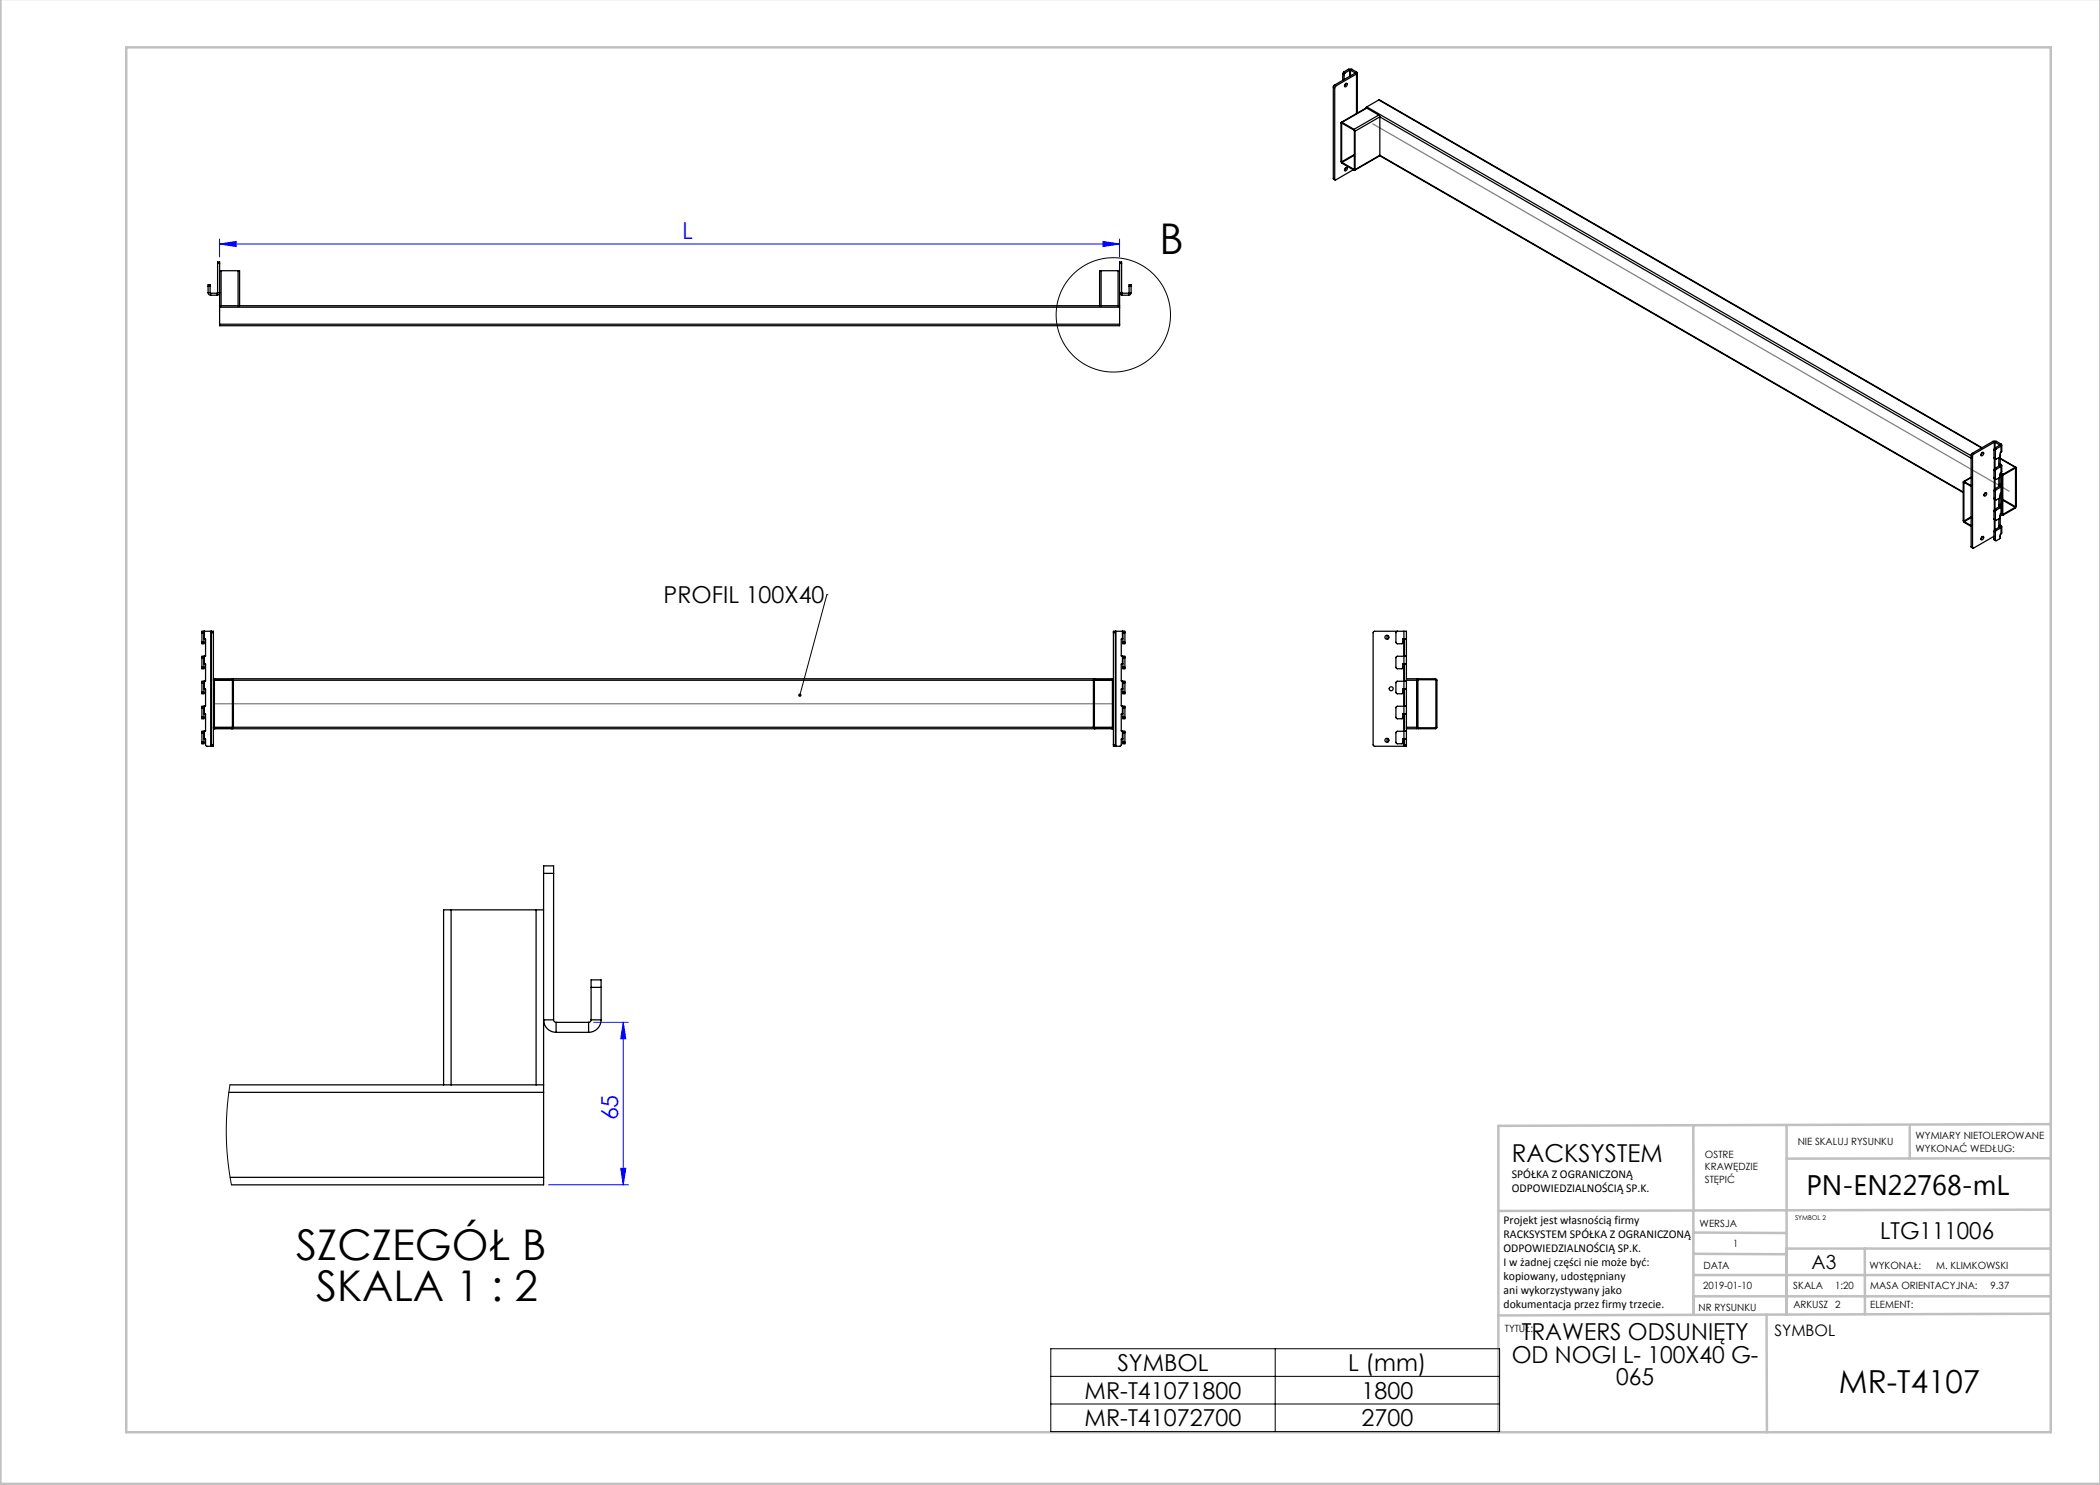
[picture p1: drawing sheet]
<svg xmlns="http://www.w3.org/2000/svg" width="420mm" height="297mm" viewBox="0 0 420 297" stroke-linecap="round" stroke-linejoin="round" font-family="sans-serif">
<g fill="none" stroke="#000" stroke-width=".2">
<path d="M165.4 118.9h.1M165.4 118.9l-5.4 20.1M210.2 269.7h89.7v16.6h-89.7zM210.2 275.3h89.7M255 269.7v16.6M210.2 280.8h89.7"/>
<circle cx="222.7" cy="63" r="11.4"/>
</g>
<path d="M43.9 48.8l3.3-.5v1zM43.9 47.8v3.6M43.9 48.8h180M220.6 48.3l3.3 .5-3.3 .5zM223.9 47.8v3.6M118.7 204.5h7M124.7 204.5v32.5M124.7 204.5l.5 3.3h-1.1zM109.7 237h16M124.1 233.7h1.1l-.5 3.3z" fill="none" stroke="#00f" stroke-width=".2"/>
<g fill="none" stroke="#c0c0c0" stroke-width=".5">
<path d="M.1 -.1v296.9h419.9M25.2 9.5h385v276.9h-385zM338.7 225.2v16.9M357.3 225v37.9M382 225.4v6.3M410.1 224.8l-110.4 .4v61.2M410.1 231.7h-52.8M338.7 259.3h71.5M338.7 255h71.5M338.7 250.8l18.6 .1M338.7 246.5l18.6 .1M338.7 242.1v20.9"/>
<path d="M373 249.7v13.2M410.1 241.9l-110.4 .3M410.2 249.7h-52.9v13.2M353.3 262.9l.1 23.5M410.2 262.7l-110.5 .4"/>
</g>
<path d="M274.6 24.8l127.2 73.4M42.7 140.8h180" fill="none" stroke="#808080" stroke-width=".25"/>
<path d="M159.7 138.8a.34 .34 0 0 1 .6 .1 .34 .34 0 0 1-.4 .5l.1-.4-.1 .4a.34 .34 0 0 1-.2-.6z" fill="#000"/>
<g fill="#00f">
<path d="M43.9 48.8l3.3-.5v1zM220.6 48.3l3.3 .5-3.3 .5z"/>
<path d="M124.7 204.5l.5 3.3h-1.1zM124.1 233.7h1.1l-.5 3.3z"/>
</g>
<g fill="none" stroke="#000" stroke-width=".25">
<path d="M266.7 17.4l.2 .2M266.7 17.4v18.3M266.9 17l-.2 .4M266.9 17l.3 .2M266.9 17.6v18.3M267.2 17.2l-.3 .4M268.5 14.8l.3 .1M268.5 14.8v1.3M268.8 14.4l-.3 .4M268.8 14.4l.2 .2M268.8 14.9v1M269 14.6l-.2 .3"/>
<path d="M269.1 16.7a.22 .22 0 0 1 .4 0 .22 .22 0 0 1-.1 .4 .26 .26 0 0 1-.2 .3 .26 .26 0 0 1-.3-.3zM269.2 16.7l-.3 .5M269.7 13.9h.7M269.7 13.9l.3 .1M269.7 13.9l-.9 .5M270 14h.1M270 14l-1 .6M270 14v1.3M270.1 14l.9 .6M270.1 14v1.2M270.4 13.9l-.3 .1M270.4 13.9l.9 .5"/>
<path d="M271 14.6h.1M271 14.6l-4.1 2.4M271 14.6l.3 .2M271.3 14.4l.1 .2-.1 .2M271.3 14.8l-4.1 2.4M271.3 14.4l-.3 .2M271.3 14.8v7.9M271.4 14.6v8M275.8 20l120.6 69.5M275.8 20l-2.5 1.4M275.8 20l120.5 69.6M266.7 35.7l.3 .3"/>
<path d="M266.7 35.7l.2 .2M268.3 32.4l.1 .1M268.3 24.7v7.7M268.4 24.5l-.2 .1v7.8l.2 .2 2.4 1.4 .2-.1M268.4 24.6l2.5 1.5v7.7M268.4 24.6l-.1 .1M268.4 24.5l2.4 1.4M268.4 32.5l2.4 1.4M269.1 33.5a.22 .22 0 0 1 .4 0 .22 .22 0 0 1-.1 .4 .26 .26 0 0 1-.2 .3 .26 .26 0 0 1-.3-.3zM269.2 33.5l-.3 .5M270.7 34l-3.5 2-.3-.1M270.8 25.9l.2 .3"/>
<path d="M270.9 33.8l-.1 .1M270.9 30.9l-2.6 1.5M270.9 31.1l-2.5 1.4M271 26.2v7.7M273.3 21.4l-.1 .2M273.3 21.6l-5.1 2.9M273.3 21.6l-4.9 2.9M273.3 21.6l2.5 1.4M273.3 21.4l120.9 69.8M275.8 23l.2 .4M275.8 23l-5 2.9M275.9 31.1l116.7 67.4"/>
<path d="M276 31.1l-5 2.9M276 23.4l-5 2.8M276 31.1l-5 2.8M276 23.4v7.7M276 23.4l118.2 68.2M276 31.1l116.6 67.3M41.6 58.5l.2 .4 .3 .1M41.6 57.2v-.3h.4v.3M41.6 58.5h.4M41.6 57.2h.4M41.6 57.2v1.3M42 58.5l.1 .1"/>
<path d="M42 57.2v1.3M42.1 59h1.3M42.1 58.6h1.3M42.1 58.6v.4M43.4 58.6v.4M43.5 58.5l-.1 .1M43.5 58.5l.4 .1-.1 .3-.4 .1M43.5 52.7v-.3h.4v.3M43.5 52.7h.4M43.5 52.7v5.8M43.9 54.1h.3M43.9 52.7v8.4"/>
<path d="M44.2 54.1v7M44.2 54.1h3.4M47.6 54.1h.3v7M47.6 54.1v7M220.2 54.1h-.3v7M220.2 54.1h3.4M220.2 54.1v7M223.6 54.1h.3M223.6 54.1v7M223.9 52.7v-.3h.4v.3M223.9 52.7v8.4M223.9 52.7h.4"/>
<path d="M224.3 58.5l.1 .1M224.3 58.5l-.4 .1 .2 .3 .3 .1M224.3 52.7v5.8M224.4 59h1.3M224.4 58.6v.4M224.4 58.6h1.3M225.7 58.6v.4M225.8 58.5l-.1 .1M225.8 57.2v-.3h.4v.3M225.8 58.5h.4M225.8 57.2h.4M225.8 57.2v1.3"/>
<path d="M226.2 58.5l-.1 .4-.4 .1M226.2 57.2v1.3M43.9 64.8v.3h180v-.3M43.9 61.1v.3M43.9 61.1h.3M43.9 64.8h180M43.9 61.4v3.4M43.9 61.4h180M44.2 61.1h3.4M47.6 61.1h.3M47.9 61.1h172M219.9 61.1h.3"/>
<path d="M220.2 61.1h3.4M223.6 61.1h.3M223.9 61.1v.3M223.9 61.4v3.4M392.8 96.5v7.7M392.9 96.3l-.3 .1v7.8l.2 .3 1.4 .8M392.9 96.5h-.1M392.9 96.3l1.3 .8M392.9 96.5l1.3 .8M394.2 95.4l-1.5 .9M394.2 91l.3 .2M394.2 91v18.3"/>
<path d="M394.2 95.5l-1.3 .8M394.4 90.7l-.2 .3M394.4 90.7l.3 .1M394.5 91.2v18.3M394.7 90.8l-.2 .4M396.4 90.5a.22 .22 0 0 1 .3 0 .22 .22 0 0 1 0 .4 .26 .26 0 0 1-.2 .3 .26 .26 0 0 1-.3-.3zM396.5 90.5l-.3 .5M397 98.6a.22 .22 0 0 1 .3-.1 .22 .22 0 0 1 0 .4 .28 .28 0 0 1-.2 .3 .28 .28 0 0 1-.3-.2zM397.1 98.5l-.3 .5M398.6 88.3h.7M398.6 88.3l.3 .1M398.6 88.3l-4.2 2.4"/>
<path d="M398.8 91.5l.1 .1M398.8 95.6l.1 .1M398.8 99.7l.1 .1M398.8 94l.3 .2M398.8 90l.3 .1M398.8 91.5l.3 .2M398.8 90v1.5M398.8 94v1.6M398.8 98.1v1.6M398.8 95.6l.3 .2M398.8 98.1l.3 .2M398.8 99.7l.3 .1"/>
<path d="M398.9 91.6l.2 .2M398.9 95.7l.2 .2M398.9 99.8l.2 .2M398.9 88.4h.1M398.9 88.4l-4.2 2.4M398.9 88.4v1.3M398.9 91.6v2.2M398.9 95.7v2.2M398.9 99.8v2.2M399 88.4l.9 .6M399 88.4v1.2M399 91.7v2"/>
<path d="M399 95.8v2M399 99.9v1.9M399 89.6l-.2 .4M399 93.7l-.2 .3M399 97.8l-.2 .3M399 89.6l.3 .2M399 93.7l.3 .1M399 97.8l.3 .1M399.1 90.1v1.6M399.1 94.2v1.6M399.1 98.3v1.5M399.3 88.3l-.3 .1"/>
<path d="M399.3 88.3l.9 .5M399.3 89.8l-.2 .3M399.3 93.8l-.2 .4M399.3 97.9l-.2 .4M399.8 92.9v.1M399.8 97v.1M399.8 91.5v1.4M399.8 95.6v1.4M399.8 99.7v1.3M399.8 93l.1 .1M399.8 97.1h.1M399.9 89v.1"/>
<path d="M399.9 93.1h.1M399.9 97.1v.1M399.9 89.1l.3 .1M399.9 89.1l-.9 .5M399.9 93.1l-.9 .6M399.9 93.1l.3 .2M399.9 97.2l-.9 .6M399.9 97.2l.3 .2M400 92.7l.1 .1M400 96.8l.1 .1M400 91.6l3.2 1.9M400 92.7l-.2 .2"/>
<path d="M400 90.8v1.9M400 94.9v1.9M400 99v1.9M400 96.8l-.2 .2M400 91.7l3 1.8M400.1 94.8l.1 .1M400.1 92.8l-.3 .2M400.1 92.8l.1 .1M400.1 96.9l-.3 .2M400.1 96.9l.1 .1M400.1 94.6l.5 .3M400.2 94.9l.2 .3"/>
<path d="M400.2 90.4l-.1 .1-.1 .9-.8 .4-.1-.1M400.2 88.8l.2 .2-.2 .2M400.2 94.5l-.1 .1-.1 .9-.8 .4-.1-.1M400.2 92.9l.2 .2-.2 .2M400.2 98.6l-.1 .1-.1 .9-.8 .4-.1-.2M400.2 97l.2 .2-.2 .2M400.2 89.2l-.9 .6M400.2 89.2v1.2M400.2 93.3v1.2M400.2 97.4v1.2M400.2 88.8l-.3 .2M400.2 93.3l-.9 .5"/>
<path d="M400.2 92.9l-.3 .2M400.2 97.4l-.9 .5M400.2 97l-.3 .1M400.2 94.9h-.2M400.4 89v1.2l-.2 .2M400.4 93.1v1.2l-.2 .2M400.4 97.2v1.2l-.2 .2M400.4 95.2v7.7M400.4 95.2l-.4 .2M400.6 99.9l2.5 1.4M400.6 94.9l-.2 .3M403 93.5l.2 .1v7.8l-.2 .2-2.4 1.4-.2-.1"/>
<path d="M403 93.6l.1 .1M403 93.6l-2.4 1.5v7.7M403 93.5l-2.4 1.4M403.1 93.7v7.6M392.8 104.2l.1 .1M392.9 104.3l1.3 .8M394.2 109.3l.4 .3M394.2 109.3l.3 .2M394.2 103.4l-1.4 .8M394.2 103.5l-1.3 .8M396.4 107.4a.22 .22 0 0 1 .3 0 .22 .22 0 0 1 0 .3 .26 .26 0 0 1-.2 .3 .26 .26 0 0 1-.3-.3zM396.5 107.3l-.3 .5"/>
<path d="M398.8 107.3l-4.1 2.3-.2-.1M398.8 103.8l.1 .1M398.8 107.8l.3 .3M398.8 107.8l.3 .2M398.8 102.2v1.6M398.8 106.3v1.5M398.8 102.2l.3 .2M398.8 103.8l.3 .1M398.8 106.3l.3 .1M398.9 103.9l.2 .2M398.9 103.9v2.2M399 104v1.9"/>
<path d="M399 101.8l-.2 .4M399 105.9l-.2 .4M399 101.8l.3 .2M399 105.9l.3 .2M399.1 102.4v1.5M399.1 106.4v1.6M399.3 102l-.2 .4M399.3 106.1l-.2 .3M399.8 101v.2M399.8 105.1v.2M399.8 103.8v1.3M399.8 101.2h.1"/>
<path d="M399.8 105.3h.1M399.9 101.2v.1M399.9 105.3v.1M399.9 101.3l-.9 .5M399.9 101.3l.3 .2M399.9 105.4l-.9 .5M399.9 105.4l.3 .2M400 100.9l.1 .1M400 105l.1 .1M400 107.3h.1M400 103v2M400 107.1v.2"/>
<path d="M400 100.9l-.2 .1M400 105l-.2 .1M400.1 101l-.3 .2M400.1 101l.1 .1M400.1 105.1l-.3 .2M400.1 105.1h.1M400.2 102.7l-.1 .1-.1 .8-.8 .5-.1-.2M400.2 101.1l.2 .2-.2 .2M400.2 106.8l-.1 .1-.1 .8-.8 .4-.1-.1M400.2 105.1l.2 .2-.2 .3M400.2 101.5v1.2M400.2 105.6v1.2"/>
<path d="M400.2 101.5l-.9 .5M400.2 101.1l-.3 .1M400.2 105.6l-.9 .5M400.2 105.1l-.3 .2M400.4 101.3v1.2l-.2 .2M400.4 105.3v1.3l-.2 .2M400.4 103h.1M400.4 102.9l-.4 .3M400.4 102.9l-.4 .2M400.6 102.8v.1M400.6 100l2.4 1.5M403 101.5l-2.4 1.4"/>
<path d="M403.1 101.3l-.1 .2M40.4 133.5v.3h.4v-.3M40.4 138.5v.3h.4v-.3M40.4 128.5v.3h.4v-.3M40.4 126.6h.4M40.4 131.6h.4M40.4 126.6v1.9M40.4 131.6v1.9M40.4 136.6v1.9M40.4 138.5h.4M40.4 136.6h.4M40.4 133.5h.4"/>
<path d="M40.4 128.5h.4M40.8 131.3v.3M40.8 131.3h-.4v.3M40.8 136.3v.3M40.8 136.3h-.4v.3M40.8 126.3v.3M40.8 126.3h-.4v.3M40.8 137.8h.1M40.8 136.3h.1M40.8 132.8h.1M40.8 131.3h.1M40.8 127.8h.1"/>
<path d="M40.8 126.3h.1M40.8 126.6v1.9M40.8 131.6v1.9M40.8 136.6v1.9M40.9 137.8l.2 .1v3.3l-.2 .1M40.9 132.8l.2 .1v3.3l-.2 .1M40.9 127.8l.2 .1v3.3l-.2 .1M40.9 126.3h1.3M40.9 126.3v1.5M40.9 131.3v1.5M40.9 136.3v1.5M42.2 126.3h.1"/>
<path d="M42.2 126.3v23M42.3 126.3h.4v.3M42.3 126.3v.3M42.3 126.6h.4M42.3 126.6v22.4M42.7 135.8h180M42.7 126.6v22.4M42.9 136.1h3.6M42.9 136.1v9.4M43 135.8l-.3 .3M46.4 135.8l.3 .3M46.5 136.1v9.4"/>
<path d="M46.7 136.1v9.4M46.7 136.1h172M218.7 136.1v9.4M218.9 136.1h3.6M218.9 136.1v9.4M219 135.8l-.3 .3M222.4 135.8l.3 .3M222.5 136.1v9.4M222.7 126.6h.4M222.7 126.6v22.4M223.1 126.3h-.4v.3M223.1 126.3v.3"/>
<path d="M223.1 126.3h.1M223.1 126.6v22.4M223.2 126.3h1.3M223.2 126.3v23M224.5 126.3h.1M224.5 127.8h.1M224.5 137.8h.1M224.5 136.3h.1M224.5 132.8h.1M224.5 131.3h.1M224.5 137.8l-.2 .1v3.3l.2 .1M224.5 132.8l-.2 .1v3.3l.2 .1"/>
<path d="M224.5 127.8l-.2 .1v3.3l.2 .1M224.5 126.3v1.5M224.5 131.3v1.5M224.5 136.3v1.5M224.6 131.3h.4v.3M224.6 131.3v.3M224.6 133.5v.3h.4v-.3M224.6 138.5v.3h.4v-.3M224.6 136.3v.3M224.6 136.3h.4v.3M224.6 126.3h.4v.3M224.6 126.3v.3"/>
<path d="M224.6 128.5v.3h.4v-.3M224.6 126.6h.4M224.6 131.6h.4M224.6 138.5h.4M224.6 136.6h.4M224.6 133.5h.4M224.6 128.5h.4M224.6 126.6v1.9M224.6 131.6v1.9M224.6 136.6v1.9M225 126.6v1.9M225 131.6v1.9"/>
<path d="M225 136.6v1.9M277.6 127.1l-.2 .3 .2 .4M279.5 126.3l-.3 .3 .1 2.1h1.1l.2-.9h.7M280.8 126.3h.5v1.5M280.8 126.3h-5.9l-.3 .3v22.4l.3 .3h5.9M280.8 126.3v23M280.9 127.8v.1M280.9 131.2v.1M280.9 132.8v.1M280.9 136.2v.1M280.9 137.8v.1M280.9 127.9h.4"/>
<path d="M280.9 131.2h.4M280.9 132.9h.4M280.9 136.2h.4M280.9 137.9h.4M280.9 127.9v3.3M280.9 132.9v3.3M280.9 137.9v3.3M281.3 135.8h2.1v.3M281.3 131.3h-2l-.1 2.3 .2 .1h1l.2-.9h.7M281.3 136.3h-2l-.1 2.3 .2 .1h1l.2-.9h.7M281.3 127.8v.1M281.3 131.2v.1"/>
<path d="M281.3 132.8v.1M281.3 136.2v.1M281.3 137.8v.1M281.3 136.1h2.1M281.3 127.9v3.3M281.3 131.3v1.5M281.3 132.9v3.3M281.3 136.3v1.5M281.3 137.9v3.3M283.4 136.1l.3-.3h3.4l.3 .3v9.5l-.3 .2h-3.4l-.3-.3M283.4 136.1v9.4M283.6 136h3.6l-.1 9.5h-3.5z"/>
<path d="M40.4 148.5v.3h.4v-.3M40.4 143.5v.3h.4v-.3M40.4 143.5h.4M40.4 141.6h.4M40.4 141.6v1.9M40.4 146.6v1.9M40.4 148.5h.4M40.4 146.6h.4M40.8 141.3v.3M40.8 141.3h-.4v.3M40.8 146.3v.3M40.8 146.3h-.4v.3"/>
<path d="M40.8 142.8h.1M40.8 141.3h.1M40.8 147.8h.1M40.8 146.3h.1M40.8 141.6v1.9M40.8 146.6v1.9M40.9 147.8h.2l.1 1.4 1 .1M40.9 142.8l.2 .1v3.3l-.2 .1M40.9 141.3v1.5M40.9 146.3v1.5M42.2 149.3h.1M42.3 149v.3"/>
<path d="M42.3 149h.4M42.7 145.5l.3 .3M42.7 149v.3h-.4M42.7 145.8h180M42.9 145.5h3.6M46.7 145.5l-.3 .3M46.7 145.5h172M218.7 145.5l.3 .3M218.9 145.5h3.6M222.7 145.5l-.3 .3M222.7 149v.3h.4M222.7 149h.4"/>
<path d="M223.1 149v.3M223.1 149.3h.1M224.5 146.3h.1M224.5 147.8h.1M224.5 141.3h.1M224.5 142.8h.1M224.5 142.8l-.2 .1v3.3l.2 .1M224.5 147.8h-.2l-.1 1.4-1 .1M224.5 141.3v1.5M224.5 146.3v1.5M224.6 141.3v.3M224.6 141.3h.4v.3"/>
<path d="M224.6 143.5v.3h.4v-.3M224.6 148.5v.3h.4v-.3M224.6 146.3h.4v.3M224.6 146.3v.3M224.6 143.5h.4M224.6 141.6h.4M224.6 148.5h.4M224.6 146.6h.4M224.6 141.6v1.9M224.6 146.6v1.9M225 141.6v1.9M225 146.6v1.9"/>
<path d="M277.6 147.7l-.2 .3 .2 .4M280.8 149.3h.1M280.9 141.2v.1M280.9 142.8v.1M280.9 146.2v.1M280.9 147.8v.1M280.9 149v.3M280.9 149h.4M280.9 141.2h.4M280.9 142.9h.4M280.9 146.2h.4M280.9 147.9h.4"/>
<path d="M280.9 142.9v3.3M280.9 147.9v1.1M281.3 141.3h-2l-.1 2.3 .2 .1h1l.2-.9h.7M281.3 146.3h-2l-.1 2.3 .2 .1h1l.2-.9h.7M281.3 141.2v.1M281.3 142.8v.1M281.3 146.2v.1M281.3 147.8v.1M281.3 149v.3h-.4M281.3 145.5h2.1M281.3 141.3v1.5M281.3 142.9v3.3"/>
<path d="M281.3 146.3v1.5M281.3 147.9v1.1M283.4 145.5v.3h-2.1M108.7 174.7v-1.5h2v1.5M108.7 174.7v42.3M108.7 174.7h2M110.7 174.7v29.3M90.2 182h-1.5v35M90.2 182v35M90.2 182h17M107.2 182h1.5M107.2 182v35"/>
<path d="M118.2 197.5v-1.5h2v1.5M118.2 197.5h2M118.2 197.5v6.5M120.2 197.5v6.5M45.8 218.5h62.9M46 217h42.7M88.7 217h1.5M90.2 217h17M107.2 217h1.5M108.7 217v1.5M108.7 218.5v17M110.7 204l.2 .3 .3 .2"/>
<path d="M110.7 204h-2a2.5 2.5 0 0 0 2.5 2.5M111.2 206.5h6.5M111.2 204.5v2M111.2 204.5h6.5M117.7 204.5v2M118.2 204l-.1 .3-.4 .2M118.2 204h2M120.2 204a2.5 2.5 0 0 1-2.5 2.5M46 235.5h62.7M108.7 235.5v1.5h-62.4"/>
<circle cx="277.4" cy="127.5" r=".4"/>
<circle cx="278.2" cy="137.8" r=".4"/>
<circle cx="277.4" cy="148.1" r=".4"/>
</g>
<path d="M46 217l-.6 5-.1 5.1 .3 4.9 .7 5" fill="none" stroke="#000" stroke-width=".2"/>
<g font-size="8.5">
<text x="231.9" y="50.8">B</text>
<text x="59.2" y="251.9">SZCZEGÓŁ B</text>
<text x="63.2" y="260.1">SKALA 1 : 2</text>
</g>
<text font-size="6.3" x="367.8" y="278.5">MR-T4107</text>
<text font-size="5.6" x="361.3" y="239.1">PN-EN22768-mL</text>
<text font-size="4.9" x="302.4" y="232.4">RACKSYSTEM</text>
<g font-size="4.7" fill="#00f">
<text x="136.4" y="47.8">L</text>
<text x="123.6" y="224.1" transform="rotate(-90 123.6 224.1)">65</text>
</g>
<g font-size="4.7">
<text x="132.7" y="120.6">PROFIL 100X40</text>
<text x="376" y="247.8">LTG111006</text>
<text x="304.3" y="268.1">TRAWERS ODSUNIĘTY</text>
<text x="223.5" y="274.2">SYMBOL</text>
<text x="269.7" y="274.2">L (mm)</text>
<text x="302.3" y="272.6">OD NOGI L- 100X40 G-</text>
<text x="216.9" y="279.7">MR-T41071800</text>
<text x="272.3" y="279.7">1800</text>
<text x="323.2" y="277.1">065</text>
<text x="216.9" y="285.2">MR-T41072700</text>
<text x="272.3" y="285.2">2700</text>
</g>
<text font-size="3.9" x="362.3" y="253.8">A3</text>
<text font-size="3.2" x="354.9" y="267.2">SYMBOL</text>
<g font-size="2.4">
<text x="302.4" y="235.6">SPÓŁKA Z OGRANICZONĄ</text>
<text x="302.4" y="238.4">ODPOWIEDZIALNOŚCIĄ SP.K.</text>
<text x="300.7" y="244.7">Projekt jest własnością firmy</text>
<text x="300.7" y="247.5">RACKSYSTEM SPÓŁKA Z OGRANICZONĄ</text>
<text x="300.7" y="250.3">ODPOWIEDZIALNOŚCIĄ SP.K.</text>
<text x="300.7" y="253.1">I w żadnej części nie może być:</text>
<text x="300.7" y="256">kopiowany, udostępniany</text>
<text x="300.7" y="258.8">ani wykorzystywany jako</text>
<text x="300.7" y="261.6">dokumentacja przez firmy trzecie.</text>
</g>
<g font-size="2">
<text x="383.1" y="227.9">WYMIARY NIETOLEROWANE</text>
<text x="341" y="231.6">OSTRE</text>
<text x="359.5" y="228.9">NIE SKALUJ RYSUNKU</text>
<text x="383.1" y="230.4">WYKONAĆ WEDŁUG:</text>
<text x="341" y="234.1">KRAWĘDZIE</text>
<text x="341" y="236.6">STĘPIĆ</text>
<text x="339.9" y="245.4">WERSJA</text>
<text x="346.6" y="249.5">1</text>
<text x="340.6" y="257.7">2019-01-10</text>
<text x="340.7" y="253.8">DATA</text>
<text x="358.7" y="257.7">SKALA</text>
<text x="367" y="257.7">1:20</text>
<text x="373.9" y="253.8">WYKONAŁ:</text>
<text x="374.1" y="257.7">MASA ORIENTACYJNA:</text>
<text x="387.2" y="253.8">M. KLIMKOWSKI</text>
<text x="398.1" y="257.7">9.37</text>
<text x="339.7" y="262.3">NR RYSUNKU</text>
<text x="358.7" y="261.7">ARKUSZ 2</text>
<text x="374.1" y="261.7">ELEMENT:</text>
<text x="301" y="266.4">TYTUŁ:</text>
</g>
<text font-size="1.3" x="359" y="244">SYMBOL 2</text>
</svg>
